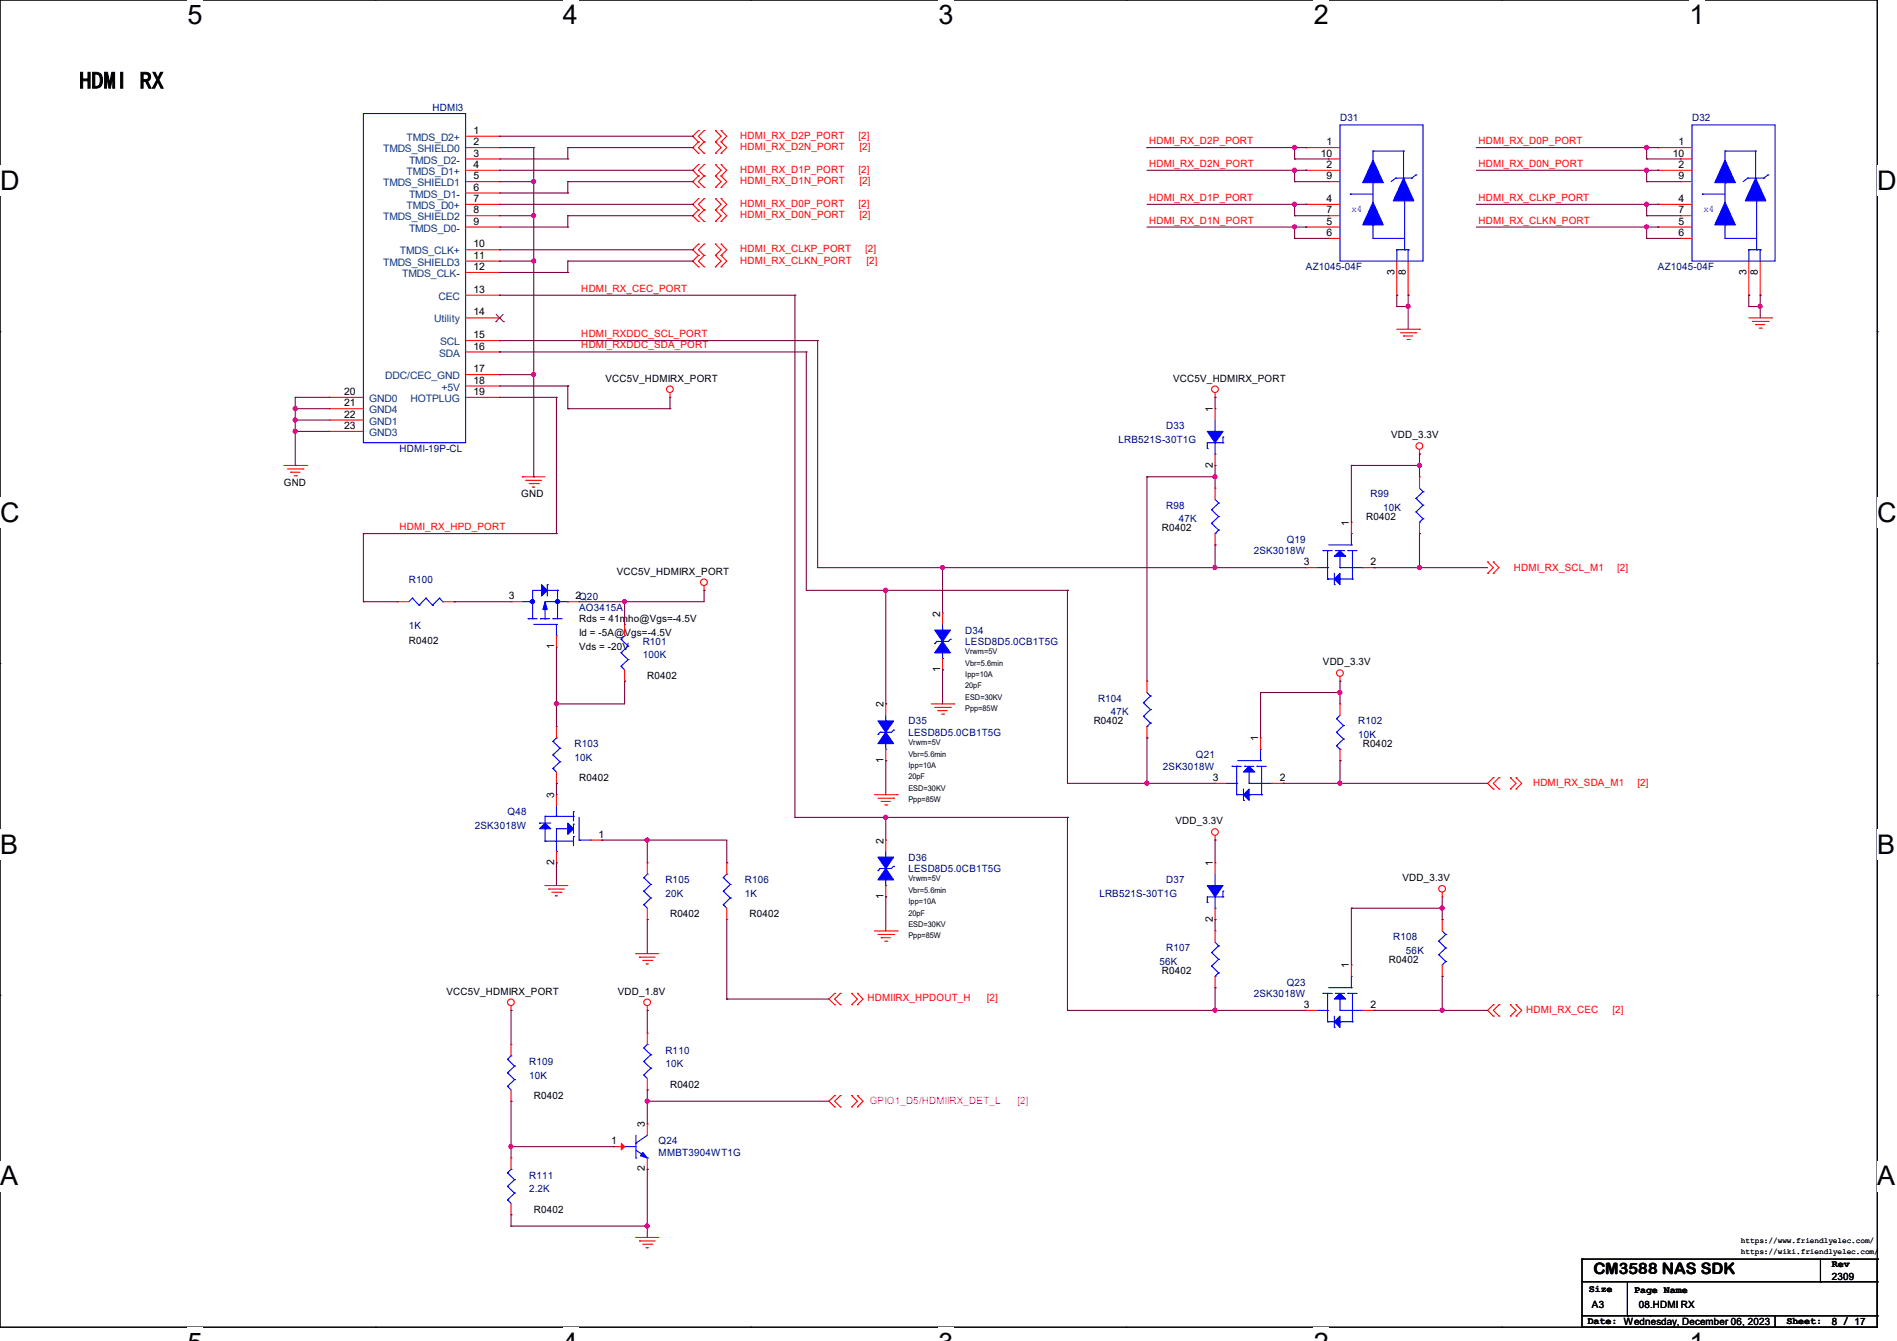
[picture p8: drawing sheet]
<svg xmlns="http://www.w3.org/2000/svg" width="297mm" height="210mm" viewBox="0 0 297 210" stroke-linecap="round" stroke-linejoin="round" font-family="sans-serif">
<path d="M0 0h293.9v207.9h-293.9z" fill="none" stroke="#000" stroke-width=".17"/>
<g fill="#fff">
<path d="M29.4 0h2.3v4.7h-2.3z"/>
<path d="M29.4 207.9h2.3v2.1h-2.3z"/>
</g>
<path d="M58.8 0h.1M58.8 207.9h.1" fill="none" stroke="#000" stroke-width=".17"/>
<g fill="#fff">
<path d="M88.1 0h2.4v4.7h-2.4z"/>
<path d="M88.1 207.9h2.4v2.1h-2.4z"/>
</g>
<path d="M117.6 0h.1M117.6 207.9h.1" fill="none" stroke="#000" stroke-width=".17"/>
<g fill="#fff">
<path d="M146.9 0h2.4v4.7h-2.4z"/>
<path d="M146.9 207.9h2.4v2.1h-2.4z"/>
</g>
<path d="M176.3 0h.1M176.3 207.9h.1" fill="none" stroke="#000" stroke-width=".17"/>
<g fill="#fff">
<path d="M205.7 0h2.4v4.7h-2.4z"/>
<path d="M205.7 207.9h2.4v2.1h-2.4z"/>
</g>
<path d="M235.1 0h.1M235.1 207.9h.1" fill="none" stroke="#000" stroke-width=".17"/>
<g fill="#fff">
<path d="M264.5 0h2.4v4.7h-2.4z"/>
<path d="M264.5 207.9h2.4v2.1h-2.4z"/>
<path d="M0 26h3v4.7h-3z"/>
<path d="M293.9 26h3.1v4.7h-3.1z"/>
<path d="M0 77.9h3v4.7h-3z"/>
<path d="M293.9 77.9h3.1v4.7h-3.1z"/>
</g>
<path d="M0 51.9h.1M293.9 51.9h.1" fill="none" stroke="#000" stroke-width=".17"/>
<g fill="#fff">
<path d="M0 129.9h2.8v4.7h-2.8z"/>
<path d="M293.9 129.9h2.9v4.7h-2.9z"/>
</g>
<path d="M0 103.9h.1M293.9 103.9h.1" fill="none" stroke="#000" stroke-width=".17"/>
<g fill="#fff">
<path d="M0 181.8h2.8v4.8h-2.8z"/>
<path d="M293.8 181.8h3v4.8h-3z"/>
</g>
<g fill="none" stroke="#000" stroke-width=".17">
<path d="M0 155.9h.1M293.9 155.9h.1M247.7 197.2h.1M247.7 197.2v10.7M247.7 197.2h46.2M285 197.2v3.5M293.9 197.2h.1M293.9 197.2v10.7h-46.2M247.7 207.9h.1M247.7 200.7h46.2M247.7 206.1h46.2M254.8 206.1h.1"/>
<path d="M254.8 200.7v5.4M258.4 206.1h.1M277.9 207.9h.1M277.9 206.1v1.8M285 200.7h.1M293.9 200.7h.1M293.9 206.1h.1"/>
</g>
<g fill="none" stroke="#f00" stroke-width=".17">
<path d="M72.9 23.1h5.3M72.9 26.7h5.3M72.9 32h5.3M72.9 35.6h5.3M72.9 33.8h5.3M72.9 28.4h5.3M72.9 24.9h5.3M72.9 21.3h5.3M72.9 30.2h5.3M72.9 39.1h5.3M78.2 21.3h.1M78.2 23.1h.1"/>
<path d="M78.2 24.9h.1M78.2 26.7h.1M78.2 28.4h.1M78.2 30.2h.1M78.2 32h.1M78.2 33.8h.1M78.2 39.1h.1M78.2 35.6h.1M109.3 20.4h.1M109.3 22.2h.1M109.3 24h.1M109.3 25.8h.1"/>
<path d="M109.3 27.6h.1M109.3 29.3h.1M109.3 31.1h.1M109.3 32.9h.1M109.3 34.7h.1M109.3 38.2h.1M109.3 20.4l-.8 .9 .8 .9M109.3 25.8l-.8 .9 .8 .9M109.3 22.2l-.8 .9 .8 .9M109.3 27.6l-.8 .8 .8 .9M109.3 31.1l-.8 .9 .8 .9M109.3 32.9l-.8 .9 .8 .9"/>
<path d="M109.3 38.2l-.8 .9 .8 .9M110.2 22.2h.1M110.2 20.4h.1M110.2 24h.1M110.2 27.6h.1M110.2 25.8h.1M110.2 29.3h.1M110.2 32.9h.1M110.2 31.1h.1M110.2 34.7h.1M110.2 38.2h.1M110.2 20.4l-.9 .9 .9 .9"/>
<path d="M110.2 22.2l-.9 .9 .9 .9M110.2 25.8l-.9 .9 .9 .9M110.2 27.6l-.9 .8 .9 .9M110.2 31.1l-.9 .9 .9 .9M110.2 32.9l-.9 .9 .9 .9M110.2 38.2l-.9 .9 .9 .9M112 22.2h.1M112 20.4h.1M112 24h.1M112 27.6h.1M112 25.8h.1M112 29.3h.1"/>
<path d="M112 32.9h.1M112 31.1h.1M112 34.7h.1M112 38.2h.1M112 20.4l.9 .9-.9 .9M112 25.8l.9 .9-.9 .9M112 22.2l.9 .9-.9 .9M112 31.1l.9 .9-.9 .9M112 27.6l.9 .8-.9 .9M112 32.9l.9 .9-.9 .9M112 38.2l.9 .9-.9 .9M112.9 22.2h.1"/>
<path d="M112.9 20.4h.1M112.9 24h.1M112.9 27.6h.1M112.9 25.8h.1M112.9 29.3h.1M112.9 32.9h.1M112.9 31.1h.1M112.9 34.7h.1M112.9 38.2h.1M112.9 20.4l.9 .9-.9 .9M112.9 27.6l.9 .8-.9 .9M112.9 22.2l.9 .9-.9 .9"/>
<path d="M112.9 31.1l.9 .9-.9 .9M112.9 25.8l.9 .9-.9 .9M112.9 32.9l.9 .9-.9 .9M112.9 38.2l.9 .9-.9 .9M204.5 23.1h.1M204.5 26.7h.1M204.5 32h.1M204.5 35.6h.1M204.5 23.1h5.3M204.5 26.7h5.3M204.5 32h5.3M204.5 35.6h5.3"/>
<path d="M208 37.3h.1M208 33.8h.1M208 28.4h.1M208 24.9h.1M208 37.3h1.8M208 33.8h1.8M208 28.4h1.8M208 24.9h1.8M259.6 23.1h.1M259.6 26.7h.1M259.6 32h.1M259.6 35.6h.1"/>
<path d="M259.6 23.1h5.3M259.6 26.7h5.3M259.6 32h5.3M259.6 35.6h5.3M263.1 37.3h.1M263.1 33.8h.1M263.1 28.4h.1M263.1 24.9h.1M263.1 37.3h1.8M263.1 33.8h1.8M263.1 28.4h1.8M263.1 24.9h1.8"/>
<path d="M72.9 49.8h5.3M72.9 58.7h5.3M72.9 55.1h5.3M72.9 53.3h5.3M72.9 40.9h5.3M72.9 46.2h5.3M72.9 42.7h5.3M78.2 58.7h.1M78.2 55.1h.1M78.2 53.3h.1M78.2 40.9h.1M78.2 46.2h.1"/>
<path d="M78.2 49.8h.1M78.2 42.7h.1M109.3 40h.1M109.3 41.8h.1M109.3 40l-.8 .9 .8 .9M110.2 41.8h.1M110.2 40h.1M110.2 40l-.9 .9 .9 .9M112 41.8h.1M112 40h.1M112 40l.9 .9-.9 .9M112.9 41.8h.1"/>
<path d="M112.9 40h.1M112.9 40l.9 .9-.9 .9M218.7 46.2h.1M218.7 51.6h3.5M218.7 40.9v5.3M219.2 52.1h2.5M219.8 52.6h.1M219.8 52.6h1.4M220.3 53.2h.3M220.5 46.2h.1M220.5 40.9v5.3M220.6 53.2h.1"/>
<path d="M221.7 52.1h.1M222.2 51.6h.1M273.8 46.2h.1M273.8 49.8h3.6M273.8 40.9v5.3M274.4 50.3h2.4M274.9 50.8h.1M274.9 50.8h1.4M275.4 51.4h.4M275.6 46.2h.1M275.6 40.9v5.3M275.8 51.4h.1"/>
<path d="M276.8 50.3h.1M277.4 49.8h.1M44.4 72.9h3.6M45 73.4h2.5M45.5 74h.1M45.5 74h1.4M46.1 74.5h.3M46.4 74.5h.1M47.5 73.4h.1M48 72.9h.1M51.6 62.2h.1M51.6 64h.1"/>
<path d="M51.6 67.6h.1M51.6 65.8h.1M51.6 62.2h5.3M51.6 64h5.3M51.6 67.6h5.3M51.6 65.8h5.3M72.9 62.2h5.3M72.9 60.5h5.3M78.2 62.2h.1M78.2 60.5h.1M81.8 74.7h.1M81.8 74.7h3.5"/>
<path d="M82.3 75.2h.1M82.3 75.2h2.5M82.8 75.7h1.5M83.4 76.3h.1M83.4 76.3h.3M84.3 75.7h.1M104.9 62.2h.1M104.9 61.5v.7M190.2 62.2h.1M190.2 76.5h.1M190.2 64h.1M190.2 72.9h.1"/>
<path d="M190.2 61.5v.7M190.2 64v1.8M190.2 71.1v1.8M190.2 76.5v1.7M222.2 71.1h.1M222.2 74.7h.1M222.2 70.4v.7M222.2 74.7v1.8M62.2 94.2h.1M62.2 94.2h1.8M69.3 94.2h1.8M71.1 94.2h.1"/>
<path d="M80 94.2h.1M80 94.2h1.8M87.1 99.6v1.7M88.9 94.2h1.8M90.7 94.2h.1M97.8 97.8h.1M97.8 97.8v1.8M110.2 92.5h.1M110.2 91.7v.8M147.6 96h.1M147.6 96v1.8M190.2 85.3h.1"/>
<path d="M190.2 83.6v1.7M204.5 88.9h.1M204.5 88.9h1.7M211.6 81.8h.1M211.6 81.8v1.8M213.4 88.9h1.7M215.1 88.9h.1M222.2 83.6h.1M222.2 81.8v1.8M232.9 89.8h.1M232.9 88h.1M232.9 88l.9 .9-.9 .9"/>
<path d="M233.8 89.8h.1M233.8 88h.1M233.8 88l.9 .9-.9 .9M87.1 101.3h.1M87.1 113.8h.1M87.1 113.8v1.8M97.8 106.7h.1M97.8 104.9v1.8M138.7 119.1h.1M138.7 110.2h.1M138.7 110.2v1.8M138.7 117.3v1.8"/>
<path d="M145.8 110.2h3.6M146.3 110.8h2.5M146.9 111.3h.1M146.9 111.3h1.4M147.4 111.8h.3M147.6 104.9h.1M147.6 103.1v1.8M147.7 111.8h.1M148.8 110.8h.1M149.4 110.2h.1M179.6 106.7h.1M179.6 115.6h.1"/>
<path d="M179.6 106.7v1.8M179.6 113.8v1.8M197.4 115.6h.1M197.4 115.6v1.7M209.8 106.7h.1M209.8 110.2h.1M209.8 119.1h.1M209.8 106v.7M209.8 110.2v1.8M209.8 117.3v1.8M85.3 138.7h.1M85.3 138.7h3.6"/>
<path d="M85.9 139.2h.1M85.9 139.2h2.4M86.4 139.7h1.4M87.1 124.5h.1M87.1 135.1h.1M87.1 122.7h.1M87.1 120.9v1.8M87.1 124.5v1.7M87.1 133.3v1.8M87.8 139.7h.1M92.5 131.6h1.7M94.2 131.6h.1"/>
<path d="M101.3 135.1h.1M101.3 135.1v1.8M113.8 135.1h.1M113.8 135.1v1.8M136.9 124.5h3.6M137.5 125h2.4M138 125.5h.1M138 125.5h1.4M138.5 126.1h.4M138.7 131.6h.1M138.7 131.6v1.7M138.7 138.7v1.8"/>
<path d="M138.9 126.1h.1M139.9 125h.1M140.5 124.5h.1M190.2 131.6h.1M190.2 122.7h.1M190.2 135.1h.1M190.2 130.9v.7M190.2 135.1v1.8M190.2 122.7h1.8M199.1 122.7h1.8M200.9 122.7h.1M225.8 139.7v.8"/>
<path d="M233.8 121.8h.1M233.8 123.6h.1M233.8 121.8l-.9 .9 .9 .9M234.7 123.6h.1M234.7 121.8h.1M234.7 121.8l-.9 .9 .9 .9M236.5 123.6h.1M236.5 121.8h.1M236.5 121.8l.9 .9-.9 .9M237.4 123.6h.1M237.4 121.8h.1M237.4 121.8l.9 .9-.9 .9"/>
<path d="M80 158.2h.1M80 157.5v.7M87 140.3h.1M87 140.3h.3M99.6 149.4h.1M99.6 149.4h3.5M100.1 149.9h.1M100.1 149.9h2.5M100.6 150.4h1.5M101.2 151h.1M101.2 151h.3M101.3 158.2h.1"/>
<path d="M101.3 144h.1M101.3 142.2v1.8M101.3 157.5v.7M102.1 150.4h.1M113.8 144h.1M113.8 142.2v1.8M130.7 155.6h.1M130.7 157.4h.1M130.7 155.6l-.9 .9 .9 .9M131.6 157.4h.1M131.6 155.6h.1M131.6 155.6l-.9 .9 .9 .9"/>
<path d="M133.3 157.4h.1M133.3 155.6h.1M133.3 155.6l.9 .9-.9 .9M134.2 157.4h.1M134.2 155.6h.1M134.2 155.6l.9 .9-.9 .9M136.9 145.8h3.6M137.5 146.3h2.4M138 146.9h.1M138 146.9h1.4M138.5 147.4h.4M138.7 140.5h.1"/>
<path d="M138.9 147.4h.1M139.9 146.3h.1M140.5 145.8h.1M190.2 144h.1M190.2 145.8h.1M190.2 154.7h.1M190.2 142.2v1.8M190.2 145.8v1.8M190.2 152.9v1.8M204.5 158.2h.1M204.5 158.2h1.7M211.6 151.1h.1"/>
<path d="M211.6 151.1v1.8M213.4 158.2h1.7M215.1 158.2h.1M225.8 140.5h.1M225.8 144h.1M225.8 152.9h.1M225.8 144v1.8M225.8 151.1v1.8M233.8 157.4h.1M233.8 159.1h.1M233.8 157.4l-.9 .8 .9 .9M234.7 159.1h.1"/>
<path d="M234.7 157.4h.1M234.7 157.4l-.9 .8 .9 .9M236.5 159.1h.1M236.5 157.4h.1M236.5 157.4l.9 .8-.9 .9M237.4 159.1h.1M237.4 157.4h.1M237.4 157.4l.9 .8-.9 .9M80 172.5h.1M80 163.6h.1M80 163.6v1.8M80 170.7v1.8"/>
<path d="M96 179.6h.1M96 179.6h1.8M101.3 170.7h.1M101.3 161.8h.1M101.3 176h.1M101.3 161.8v1.8M101.3 168.9v1.8M101.3 176v1.8M130.7 171.6h.1M130.7 173.4h.1M130.7 171.6l-.9 .9 .9 .9M131.6 173.4h.1"/>
<path d="M131.6 171.6h.1M131.6 171.6l-.9 .9 .9 .9M133.3 173.4h.1M133.3 171.6h.1M133.3 171.6l.9 .9-.9 .9M134.2 173.4h.1M134.2 171.6h.1M134.2 171.6l.9 .9-.9 .9M80 190.2h.1M80 181.4h.1M80 181.4v1.7M80 188.5v1.7"/>
<path d="M99.6 193.8h.1M99.6 193.8h3.5M100.1 194.4h.1M100.1 194.4h2.5M100.6 194.9h1.5M101.2 195.4h.1M101.2 195.4h.3M101.3 183.1h.1M101.3 181.4v1.7M102.1 194.9h.1"/>
<circle cx="104.9" cy="61" r=".52"/>
<circle cx="190.2" cy="61" r=".52"/>
<circle cx="222.2" cy="69.8" r=".52"/>
<circle cx="110.2" cy="91.2" r=".52"/>
<circle cx="209.8" cy="105.4" r=".52"/>
<circle cx="190.2" cy="130.3" r=".52"/>
<circle cx="225.8" cy="139.2" r=".52"/>
<circle cx="80" cy="157" r=".52"/>
<circle cx="101.3" cy="157" r=".52"/>
</g>
<g fill="none" stroke="#00f" stroke-width=".17">
<path d="M56.9 17.8h16v51.5h-16zM209.8 19.6h13v21.3h-13zM264.9 19.6h13v21.3h-13zM211.4 30.4h.1M211.4 30.4h3.6M215 28.6h.1M215 23.7h.1M215 37.3h.1M215 35.2h.1M215 23.7v1.4M215 28.6v3.2M215 35.2v2.1"/>
<path d="M215 23.7h4.8M215 37.3h4.9M218.5 27.9h.1M218.5 27.9h2.5M218.5 27.9l-.7 .5M218.7 39.1h.1M218.7 39.1v1.8M218.7 39.1h1.8M219.8 23.7h.1M219.8 27.9h.1M219.8 23.7v4.2M219.9 39.1h.1"/>
<path d="M219.9 31.5v7.6M220.5 39.1h.1M220.5 39.1v1.8M221 27.9h.1M221.7 27.4h.1M221.7 27.4l-.7 .5M266.5 30.4h.1M266.5 30.4h3.6M270.1 28.6h.1M270.1 23.7h.1M270.1 37.3h.1M270.1 35.2h.1"/>
<path d="M270.1 23.7h4.8M270.1 37.3h4.9M270.1 23.7v1.4M270.1 28.6v3.2M270.1 35.2v2.1M273.6 27.9h.1M273.6 27.9h2.5M273.6 27.9l-.7 .5M273.8 39.1h.1M273.8 39.1h1.8M273.8 39.1v1.8M274.9 23.7h.1"/>
<path d="M274.9 27.9h.1M274.9 23.7v4.2M275 39.1h.1M275 31.5v7.6M275.6 39.1h.1M275.6 39.1v1.8M276.1 27.9h.1M276.8 27.4h.1M276.8 27.4l-.7 .5M189 70.2h.1M189.7 79.8h.1M189.7 79.8l1.1 1.1"/>
<path d="M190.2 67.6h.1M190.2 71.1h.1M190.2 78.2l.6 .6M190.2 65.8v1.8M190.2 69.3v1.8M190.8 78.8h.1M190.8 78.8l-1.1 1M191.5 69.3h.1M191.5 68.5h.1M191.5 69.3h-2.5v.9M191.5 68.5v.8M221.7 78.1h.1"/>
<path d="M221.7 78.1l1.1 1M222.2 76.5l.6 .5M222.8 77h.1M222.8 79.1h.1M222.8 77l-1.1 1.1M222.8 79.1l-1.1 1.1M64.6 93.7h.1M64.6 93.7l-.6 .5M64.6 93.7l1 1.1M65.6 94.8h.1M66.7 93.7h.1M66.7 93.7l-1.1 1.1"/>
<path d="M66.7 93.7l1 1.1M67.7 94.8h.1M68.8 93.7h.1M68.8 93.7l-1.1 1.1M68.8 93.7l.5 .5M69.3 94.2h.1M81.8 94.2h1.6M82.7 96.9h.1M82.7 96.9h1.4M83.4 96.9h.1M83.4 94.2h.1M83.6 97.8h3.5"/>
<path d="M84.6 96.9h.1M84.6 96.9h1.5M84.8 92.5h.1M84.8 92.5h-1.4v4.4M85.3 96.9h.1M85.3 94.2h3.6M85.3 95.1v1.8M85.7 91.6h.1M85.7 92.5h1.6M85.7 91.6v1.7M86.6 96.9h.1M86.6 96.9h1.4"/>
<path d="M87.1 97.8h.1M87.1 99.6h.1M87.1 97.8v1.8M87.3 92.5h.1M87.3 92.5v4.4M88.9 94.2h.1M97.8 99.6h.1M97.8 99.6l-.6 .5M147.6 99.4h.1M147.6 97.8v1.6M189.7 82h.1M189.7 82l1.1 1"/>
<path d="M190.2 83.6h.1M190.8 80.9h.1M190.8 83h.1M190.8 80.9l-1.1 1.1M190.8 83l-.6 .6M206.2 88.9h1.7M207.1 86.2h.1M207.1 86.2h1.5M207.9 90.7h.1M207.9 86.2h.1M207.9 88.9h.1M207.9 90.7h1"/>
<path d="M207.9 86.2v4.5M208 85.3h3.6M208.9 91.6h.1M208.9 89.8v1.8M209.1 86.2h.1M209.1 86.2h1.4M209.8 90.7h.1M209.8 88.9h.1M209.8 90.7h2M209.8 88.9h3.6M209.8 87.1v1.8M211 86.2h.1"/>
<path d="M211 86.2h1.5M211.6 85.3h.1M211.6 83.6h.1M211.6 83.6v1.7M211.8 90.7h.1M211.8 86.2v4.5M213.4 88.9h.1M221.7 80.2h.1M221.7 80.2l1.1 1M222.2 81.8h.1M222.8 81.2h.1M222.8 81.2l-.6 .6"/>
<path d="M86.6 118.2h.1M86.6 116.1h.1M86.6 118.2l1.1 1.1M86.6 116.1l1.1 1.1M87.1 115.6h.1M87.1 115.6l-.5 .5M87.7 119.3h.1M87.7 117.2h.1M87.7 119.3l-1.1 1.1M87.7 117.2l-1.1 1M97.2 104.4h.1M97.2 102.2h.1"/>
<path d="M97.2 100.1h.1M97.2 104.4l.6 .5M97.2 102.2l1.1 1.1M97.2 100.1l1.1 1.1M98.3 103.3h.1M98.3 101.2h.1M98.3 103.3l-1.1 1.1M98.3 101.2l-1.1 1M137.5 115h.1M137.8 114.7h.1M137.8 114.7l-.3 .3M138.7 113.6h.1"/>
<path d="M138.7 117.3h.1M138.7 112v1.6M138.7 115.7v1.6M139.9 114.3h.1M139.9 114.3l-.3 .4h-1.8M146.3 100.8h.1M146.7 100.5h.1M146.7 100.5l-.4 .3M147.6 103.1h.1M147.6 101.5v1.6M148.8 100.1h.1M148.8 100.1l-.3 .4h-1.8"/>
<path d="M179 110.1h.1M179 112.2h.1M179 110.1l1.1 1M179 112.2l1.1 1M179.6 113.8h.1M179.6 108.5l.5 .5M180.1 109h.1M180.1 111.1h.1M180.1 113.2h.1M180.1 109l-1.1 1.1M180.1 111.1l-1.1 1.1M180.1 113.2l-.5 .6"/>
<path d="M193.8 119.1h3.6M197.4 119.1h.1M197.4 117.3h.1M197.4 117.3v1.8M209.3 112.6h.1M209.3 114.7h.1M209.3 116.8h.1M209.3 112.6l1.1 1M209.3 114.7l1.1 1M209.3 116.8l.5 .5M209.8 117.3h.1M209.8 112l-.5 .6"/>
<path d="M210.4 113.6h.1M210.4 115.7h.1M210.4 113.6l-1.1 1.1M210.4 115.7l-1.1 1.1M84.5 128.9h.1M84.5 128.9h1.7M85.3 131.7h.1M85.3 129.8h.1M85.3 127.8h.1M85.3 127.8v1.1M85.3 129.8v1.9M85.3 131.7h4.5"/>
<path d="M85.3 127.8h4.5M86.6 120.4h.1M86.6 120.4l.5 .5M87.1 127.8h.1M87.1 129.8h.1M87.1 133.3h.1M87.1 126.2v1.6M87.1 129.8v3.5M87.1 129.8h1.8M89.8 131h.1M89.8 129.1h.1M89.8 127.1h.1"/>
<path d="M89.8 127.8h.1M89.8 127.1v1.5M89.8 129.1v1.4M89.8 131v1.5M90.7 131.6h.1M90.7 128v3.6M90.7 131.6h1.8M92.5 131.6h.1M100.8 139.6h.1M100.8 137.5h.1M100.8 139.6l1.1 1M100.8 137.5l1.1 1"/>
<path d="M101.3 136.9h.1M101.3 136.9l-.5 .6M101.9 138.5h.1M101.9 138.5l-1.1 1.1M113.2 139.6h.1M113.2 137.5h.1M113.2 139.6l1.1 1M113.2 137.5l1.1 1M113.8 136.9h.1M113.8 136.9l-.6 .6M114.3 138.5h.1M114.3 138.5l-1.1 1.1"/>
<path d="M137.5 136.4h.1M137.8 136h.1M137.8 136l-.3 .4M138.7 135h.1M138.7 138.7h.1M138.7 133.3v1.7M138.7 137.1v1.6M139.9 135.7h.1M139.9 135.7l-.3 .3h-1.8M190.2 138.7h.1M190.2 136.9v1.8M191.5 139.6h.1"/>
<path d="M191.5 139.6v.9M192 122.7h1.6M192.9 120h.1M192.9 120h1.5M193.6 124.5h.1M193.6 120h.1M193.6 122.7h.1M193.6 124.5h1.1M193.6 120v4.5M194.7 125.3h.1M194.7 123.6v1.7M194.9 120h.1"/>
<path d="M194.9 120h1.4M195.6 124.5h.1M195.6 122.7h.1M195.6 124.5h1.9M195.6 122.7h3.5M195.6 120.9v1.8M196.8 120h.1M196.8 120h1.4M197.5 124.5h.1M197.5 120v4.5M199.1 122.7h.1M100.8 141.7h.1"/>
<path d="M100.8 141.7l.5 .5M101.9 140.6h.1M101.9 140.6l-1.1 1.1M113.2 141.7h.1M113.2 141.7l.6 .5M114.3 140.6h.1M114.3 140.6l-1.1 1.1M189 141.4h.1M189.7 149.2h.1M189.7 151.3h.1M189.7 149.2l1.1 1M189.7 151.3l1.1 1.1"/>
<path d="M190.2 142.2h.1M190.2 152.9h.1M190.2 140.5v1.7M190.2 147.6l.6 .5M190.8 148.1h.1M190.8 150.2h.1M190.8 152.4h.1M190.8 148.1l-1.1 1.1M190.8 150.2l-1.1 1.1M190.8 152.4l-.6 .5M191.5 140.5h.1M191.5 140.5h-2.5v.9"/>
<path d="M206.2 158.2h1.7M207.1 155.6h.1M207.1 155.6h1.5M207.9 155.6h.1M207.9 158.2h.1M207.9 155.6v4.4M208 154.7h3.6M208.9 159.1v1.8M209.1 155.6h.1M209.1 155.6h1.4M209.8 158.2h.1M209.8 156.5v1.7"/>
<path d="M209.8 158.2h3.6M211 155.6h.1M211 155.6h1.5M211.6 154.7h.1M211.6 152.9h.1M211.6 152.9v1.8M211.8 155.6v4.4M213.4 158.2h.1M225.3 147.4h.1M225.3 149.5h.1M225.3 147.4l1.1 1.1M225.3 149.5l1.1 1.1"/>
<path d="M225.8 151.1h.1M225.8 145.8l.6 .5M226.4 146.3h.1M226.4 148.5h.1M226.4 150.6h.1M226.4 146.3l-1.1 1.1M226.4 148.5l-1.1 1M226.4 150.6l-.6 .5M79.5 170.1h.1M79.5 168h.1M79.5 165.9h.1M79.5 170.1l.5 .6"/>
<path d="M79.5 168l1.1 1.1M79.5 165.9l1.1 1.1M80 165.4h.1M80 165.4l-.5 .5M80.6 169.1h.1M80.6 167h.1M80.6 169.1l-1.1 1M80.6 167l-1.1 1M97.8 179.6h.1M97.8 179.6h1.8M99.6 179h.1M99.6 177.8v3.6"/>
<path d="M100.8 168.4h.1M100.8 166.2h.1M100.8 164.1h.1M100.8 168.4l.5 .5M100.8 166.2l1.1 1.1M100.8 164.1l1.1 1.1M101.3 163.6h.1M101.3 163.6l-.5 .5M101.3 177.8l-1.7 1.2M101.9 167.3h.1M101.9 165.2h.1M101.9 167.3l-1.1 1.1"/>
<path d="M101.9 165.2l-1.1 1M207.9 160h.1M207.9 160h1M208.9 160.9h.1M209.8 160h.1M209.8 160h2M211.8 160h.1M79.5 187.9h.1M79.5 185.8h.1M79.5 183.7h.1M79.5 187.9l.5 .6M79.5 185.8l1.1 1.1"/>
<path d="M79.5 183.7l1.1 1M80 183.1h.1M80 183.1l-.5 .6M80.6 186.9h.1M80.6 184.7h.1M80.6 184.7l-1.1 1.1M80.6 186.9l-1.1 1M99.6 181.4h.1M99.6 180.1l1.7 1.3M101.3 181.4h.1"/>
</g>
<g fill="#00f" stroke="#00f" stroke-width=".17">
<path d="M194.7 120.9l.9-.9 .9 .9z"/>
<path d="M195.6 123.6v1.7l-.9-.8z"/>
<path d="M84.8 91.6l.9 .9-.9 .8z"/>
<path d="M85.3 94.2l.4 1.3h-.7z"/>
<path d="M88.9 128.9l.9 .9-.9 .9z"/>
<path d="M84.5 129.8l.8-.9 .9 .9z"/>
<path d="M208.9 87.1l.9-.9 .9 .9z"/>
<path d="M208.9 90.7l.9-.9v1.8z"/>
<path d="M100.6 180.5l.7 .9-1-.4z"/>
<path d="M208.9 156.5l.9-.9 .9 .9z"/>
<path d="M208.9 160l.9-.9v1.8z"/>
<path d="M137.5 112.9h2.4l-1.2 1.8z" fill-rule="evenodd"/>
<path d="M138.7 114.7l1.2 1.8h-2.4z" fill-rule="evenodd"/>
<path d="M219.8 27.9l1.6 3.6h-3.3z" fill-rule="evenodd"/>
<path d="M215 25.1l1.6 3.5h-3.2z" fill-rule="evenodd"/>
<path d="M215 31.7l1.6 3.5h-3.2z" fill-rule="evenodd"/>
<path d="M146.3 98.7h2.5l-1.2 1.8z" fill-rule="evenodd"/>
<path d="M147.6 100.5l1.2 1.7h-2.5z" fill-rule="evenodd"/>
<path d="M189 138.7h2.5l-1.3 1.8z" fill-rule="evenodd"/>
<path d="M274.9 27.9l1.6 3.6h-3.2z" fill-rule="evenodd"/>
<path d="M270.1 25.1l1.6 3.5h-3.2z" fill-rule="evenodd"/>
<path d="M270.1 31.7l1.6 3.5h-3.2z" fill-rule="evenodd"/>
<path d="M137.5 134.2h2.4l-1.2 1.8z" fill-rule="evenodd"/>
<path d="M138.7 136l1.2 1.8h-2.4z" fill-rule="evenodd"/>
<path d="M189 67.6h2.5l-1.3 1.7z" fill-rule="evenodd"/>
<circle cx="83.4" cy="94.2" r=".33"/>
<circle cx="87.3" cy="94.2" r=".33"/>
</g>
<path d="M77.6 50.4h.1M77.7 49.2l1.1 1.2M78.8 49.2l-1.2 1.2M78.8 50.4h.1" fill="none" stroke="#804000" stroke-width=".16"/>
<path d="M97.3 179.1l.5 .5-.5 .5z" fill="#f00" stroke="#f00" stroke-width=".17"/>
<g fill="none" stroke="#800040" stroke-width=".17">
<path d="M78.2 24.9h10.7M78.2 23.1h5.4M78.2 21.3h30.3M78.2 30.2h10.7M78.2 28.4h5.4M78.2 26.7h30.3M78.2 35.6h10.7M78.2 33.8h5.4M78.2 32h30.3M78.2 39.1h30.3M83.6 23.1h.1M83.6 28.4h.1"/>
<path d="M83.6 33.8h.1M83.6 23.1v51.6M88.9 24.9h.1M88.9 23.1h.1M88.9 30.2h.1M88.9 28.4h.1M88.9 35.6h.1M88.9 33.8h.1M88.9 23.1v1.8M88.9 28.4v1.8M88.9 33.8v1.8M88.9 23.1h19.6"/>
<path d="M88.9 28.4h19.6M88.9 33.8h19.6M108.5 23.1h.1M108.5 21.3h.1M108.5 28.4h.1M108.5 26.7h.1M108.5 33.8h.1M108.5 32h.1M108.5 39.1h.1M179.6 23.1h.1M179.6 23.1h24.9M179.6 26.7h24.9"/>
<path d="M179.6 35.6h24.9M179.6 32h24.9M202.7 24.9h.1M202.7 23.1h.1M202.7 26.7h.1M202.7 28.4h.1M202.7 32h.1M202.7 33.8h.1M202.7 35.6h.1M202.7 37.3h.1M202.7 24.9h5.3M202.7 28.4h5.3"/>
<path d="M202.7 33.8h5.3M202.7 23.1v1.8M202.7 26.7v1.7M202.7 32v1.8M202.7 35.6v1.7M202.7 37.3h5.3M204.5 23.1h.1M204.5 26.7h.1M204.5 32h.1M204.5 35.6h.1M231.1 23.1h28.5M231.1 26.7h28.5"/>
<path d="M231.1 35.6h28.5M231.1 32h28.5M257.8 23.1h.1M257.8 24.9h.1M257.8 26.7h.1M257.8 28.4h.1M257.8 32h.1M257.8 33.8h.1M257.8 35.6h.1M257.8 37.3h.1M257.8 24.9h5.3M257.8 28.4h5.3"/>
<path d="M257.8 33.8h5.3M257.8 37.3h5.3M257.8 23.1v1.8M257.8 26.7v1.7M257.8 32v1.8M257.8 35.6v1.7M259.6 23.1h.1M259.6 26.7h.1M259.6 32h.1M259.6 35.6h.1M78.2 53.3h.1M78.2 55.1h.1"/>
<path d="M78.2 42.7h10.7M78.2 40.9h5.4M78.2 53.3h49.8M78.2 55.1h48M78.2 46.2h46.3M78.2 58.7h5.4M83.6 40.9h.1M83.6 58.7h.1M88.9 42.7h.1M88.9 40.9h.1M88.9 40.9v1.8M88.9 40.9h19.6"/>
<path d="M108.5 40.9h.1M124.5 46.2h.1M124.5 46.2v81.8M126.2 55.1h.1M126.2 55.1v37.4h40.9M128 53.3h.1M128 53.3v35.6h76.5M218.7 48h.1M218.7 46.2h.1M218.7 48h1.8M218.7 46.2v1.8M220.5 46.2h.1"/>
<path d="M220.5 48h.1M220.5 46.2v5.4M273.8 48h.1M273.8 46.2h.1M273.8 48h1.8M273.8 46.2v1.8M275.6 46.2h.1M275.6 48h.1M275.6 46.2v3.6M46.2 62.2h.1M46.2 64h.1M46.2 65.8h.1"/>
<path d="M46.2 67.6h.1M46.2 72.9h.1M46.2 64h5.4M46.2 62.2h5.4M46.2 62.2v10.7M46.2 65.8h5.4M46.2 67.6h5.4M78.2 60.5h10.7M78.2 62.2h8.9M83.6 74.7h.1M87.1 62.2h.1M87.1 62.2v21.4"/>
<path d="M88.9 60.5h.1M88.9 64h.1M88.9 60.5v3.5M88.9 64h16M104.9 64h.1M104.9 62.2v1.8M179.6 74.7h.1M179.6 74.7v32M179.6 74.7h10.6M190.2 62.2h.1M190.2 72.9h.1M190.2 74.7h.1"/>
<path d="M190.2 62.2v1.8M190.2 72.9v3.6M211.6 72.9h.1M211.6 72.9h10.6M211.6 72.9v8.9M222.2 72.9h.1M222.2 71.1h.1M222.2 71.1v3.6M56.9 83.6h.1M56.9 94.2h.1M56.9 94.2h5.3M56.9 83.6h30.2"/>
<path d="M56.9 83.6v10.6M71.1 94.2h.1M71.1 94.2h8.9M87.1 83.6h.1M97.8 94.2h.1M97.8 94.2v3.6M110.2 92.5h.1M110.2 92.5v1.7h-19.5M138.7 92.5h.1M138.7 92.5v17.7M147.6 88.9h.1M147.6 88.9v7.1"/>
<path d="M167.1 92.5h.1M167.1 92.5v30.2h23.1M190.2 88.9h.1M190.2 85.3h.1M190.2 85.3v3.6M215.1 88.9h.1M215.1 88.9h17.8M222.2 83.6h.1M222.2 88.9h.1M222.2 83.6v5.3M87.1 110.2h.1M87.1 101.3v12.5"/>
<path d="M97.8 106.7h.1M97.8 106.7v3.5h-10.7M138.7 119.1h.1M138.7 110.2h.1M138.7 119.1v5.4M147.6 104.9h.1M147.6 104.9v5.3M179.6 115.6h.1M179.6 115.6v7.1M197.4 108.5h.1M197.4 108.5h12.4M197.4 108.5v7.1"/>
<path d="M209.8 106.7h.1M209.8 119.1h.1M209.8 108.5h.1M209.8 106.7v3.5M209.8 119.1v3.6M87.1 135.1h.1M87.1 122.7h.1M87.1 122.7v1.8M87.1 135.1v3.6M94.2 131.6h.1M94.2 131.6h19.6v3.5M101.3 131.6h.1"/>
<path d="M101.3 131.6v3.5M113.8 135.1h.1M124.5 128h.1M124.5 128h42.6M138.7 128h.1M138.7 128v3.6M167.1 128h.1M167.1 128v30.2M179.6 122.7h.1M190.2 131.6h.1M190.2 131.6v3.5M200.9 122.7h.1"/>
<path d="M200.9 122.7h32M209.8 122.7h.1M80 158.2h.1M80 158.2v5.4M101.3 144h.1M101.3 158.2h.1M101.3 144v5.4M101.3 158.2v3.6M113.8 156.5h.1M113.8 156.5h16M113.8 144v12.5M138.7 140.5h.1"/>
<path d="M138.7 140.5v5.3M167.1 158.2h.1M167.1 158.2h37.4M190.2 144h.1M190.2 158.2h.1M190.2 154.7h.1M190.2 144v1.8M190.2 154.7v3.5M211.6 142.2h.1M211.6 142.2v8.9M211.6 142.2h14.2M215.1 158.2h.1"/>
<path d="M215.1 158.2h17.8M225.8 142.2h.1M225.8 158.2h.1M225.8 152.9h.1M225.8 144h.1M225.8 140.5v3.5M225.8 152.9v5.3M80 172.5h.1M80 179.6h.1M80 172.5v8.9M80 179.6h16M96 179.6h.1"/>
<path d="M101.3 170.7h.1M101.3 172.5h.1M101.3 170.7v5.3M101.3 172.5h28.5M80 192h.1M80 190.2h.1M80 190.2v1.8M80 192h21.3M101.3 183.1h.1M101.3 192h.1M101.3 183.1v10.7"/>
</g>
<g fill="#f0f" stroke="#f0f" stroke-width=".17">
<circle cx="87.1" cy="110.2" r=".32"/>
<circle cx="222.2" cy="88.9" r=".32"/>
<circle cx="222.2" cy="72.9" r=".32"/>
<circle cx="147.6" cy="88.9" r=".32"/>
<circle cx="179.6" cy="122.7" r=".32"/>
<circle cx="209.8" cy="122.7" r=".32"/>
<circle cx="190.2" cy="158.2" r=".32"/>
<circle cx="225.8" cy="158.2" r=".32"/>
<circle cx="190.2" cy="74.7" r=".32"/>
<circle cx="209.8" cy="108.4" r=".32"/>
<circle cx="225.8" cy="142.2" r=".32"/>
<circle cx="97.8" cy="94.2" r=".32"/>
<circle cx="46.2" cy="64" r=".32"/>
<circle cx="46.2" cy="65.8" r=".32"/>
<circle cx="101.3" cy="131.6" r=".32"/>
<circle cx="46.2" cy="67.5" r=".32"/>
<circle cx="220.5" cy="48" r=".32"/>
<circle cx="275.6" cy="48" r=".32"/>
<circle cx="202.7" cy="23.1" r=".32"/>
<circle cx="202.7" cy="26.6" r=".32"/>
<circle cx="202.7" cy="32" r=".32"/>
<circle cx="202.7" cy="35.5" r=".32"/>
<circle cx="257.8" cy="23.1" r=".32"/>
<circle cx="257.8" cy="26.6" r=".32"/>
<circle cx="257.8" cy="32" r=".32"/>
<circle cx="257.8" cy="35.5" r=".32"/>
<circle cx="190.2" cy="88.9" r=".32"/>
<circle cx="138.7" cy="92.4" r=".32"/>
<circle cx="138.7" cy="128" r=".32"/>
<circle cx="101.3" cy="192" r=".32"/>
<circle cx="101.3" cy="172.4" r=".32"/>
<circle cx="80" cy="179.6" r=".32"/>
<circle cx="83.5" cy="28.4" r=".32"/>
<circle cx="83.5" cy="33.8" r=".32"/>
<circle cx="83.5" cy="40.9" r=".32"/>
<circle cx="83.5" cy="58.7" r=".32"/>
</g>
<g font-size="4.2">
<text x="29.4" y="3.8">5</text>
<text x="88.1" y="3.8">4</text>
<text x="146.9" y="3.8">3</text>
<text x="205.7" y="3.8">2</text>
<text x="264.5" y="3.8">1</text>
<text x="0" y="29.8">D</text>
<text x="293.9" y="29.8">D</text>
<text x="0" y="81.7">C</text>
<text x="293.9" y="81.7">C</text>
<text x="0" y="133.7">B</text>
<text x="293.9" y="133.7">B</text>
<text x="0" y="185.6">A</text>
<text x="293.9" y="185.6">A</text>
</g>
<text font-size="3.7" x="12.4" y="13.9">HDMI RX</text>
<text font-size="2.5" x="249.5" y="199.5">CM3588 NAS SDK</text>
<g font-size="1.6" fill="#000080">
<text x="67.7" y="17.4">HDMI3</text>
<text x="209.8" y="18.9">D31</text>
<text x="264.9" y="18.9">D32</text>
<text x="204.5" y="42.3">AZ1045-04F</text>
<text x="259.6" y="42.3">AZ1045-04F</text>
<text x="62.6" y="70.8">HDMI-19P-CL</text>
<text x="175.1" y="69.3">LRB521S-30T1G</text>
<text x="182.6" y="67.2">D33</text>
<text x="214.6" y="77.9">R99</text>
<text x="182.6" y="79.7">R98</text>
<text x="184.6" y="81.8">47K</text>
<text x="216.6" y="80">10K</text>
<text x="196.3" y="86.8">2SK3018W</text>
<text x="201.5" y="85">Q19</text>
<text x="64" y="91.2">R100</text>
<text x="90.7" y="95.7">AO3415A</text>
<text x="64" y="98.5">1K</text>
<text x="100.6" y="101">R101</text>
<text x="151.1" y="99.2">D34</text>
<text x="151.1" y="101">LESD8D5.0CB1T5G</text>
<text x="100.6" y="103.1">100K</text>
<text x="142.2" y="113.5">D35</text>
<text x="171.9" y="109.9">R104</text>
<text x="173.9" y="112">47K</text>
<text x="212.6" y="113.5">R102</text>
<text x="90" y="117">R103</text>
<text x="90" y="119.1">10K</text>
<text x="142.2" y="115.2">LESD8D5.0CB1T5G</text>
<text x="187.2" y="118.8">Q21</text>
<text x="212.6" y="115.6">10K</text>
<text x="182.1" y="120.6">2SK3018W</text>
<text x="74.3" y="129.8">2SK3018W</text>
<text x="79.5" y="127.7">Q48</text>
<text x="142.2" y="134.8">D36</text>
<text x="142.2" y="136.6">LESD8D5.0CB1T5G</text>
<text x="104.2" y="138.3">R105</text>
<text x="104.2" y="140.5">20K</text>
<text x="116.6" y="138.3">R106</text>
<text x="116.6" y="140.5">1K</text>
<text x="172.1" y="140.5">LRB521S-30T1G</text>
<text x="182.6" y="138.3">D37</text>
<text x="182.6" y="149">R107</text>
<text x="218.1" y="147.2">R108</text>
<text x="220.1" y="149.3">56K</text>
<text x="181.5" y="151.1">56K</text>
<text x="201.5" y="154.3">Q23</text>
<text x="196.3" y="156.1">2SK3018W</text>
<text x="82.8" y="166.8">R109</text>
<text x="104.2" y="165">R110</text>
<text x="104.2" y="167.1">10K</text>
<text x="82.8" y="168.9">10K</text>
<text x="103.1" y="179.2">Q24</text>
<text x="82.8" y="184.6">R111</text>
<text x="103.1" y="181">MMBT3904WT1G</text>
<text x="82.8" y="186.7">2.2K</text>
</g>
<g font-size="1.6" fill="#004080">
<text x="60" y="23.8">TMDS_SHIELD0</text>
<text x="63.7" y="22.1">TMDS_D2+</text>
<text x="60" y="29.2">TMDS_SHIELD1</text>
<text x="63.7" y="27.4">TMDS_D1+</text>
<text x="64" y="25.6">TMDS_D2-</text>
<text x="60" y="34.5">TMDS_SHIELD2</text>
<text x="63.7" y="32.7">TMDS_D0+</text>
<text x="64" y="30.9">TMDS_D1-</text>
<text x="60" y="41.6">TMDS_SHIELD3</text>
<text x="62.6" y="39.8">TMDS_CLK+</text>
<text x="64" y="36.3">TMDS_D0-</text>
<text x="63" y="43.4">TMDS_CLK-</text>
<text x="68.7" y="46.9">CEC</text>
<text x="68" y="50.5">Utility</text>
<text x="60.3" y="59.4">DDC/CEC_GND</text>
<text x="68.7" y="55.8">SDA</text>
<text x="68.9" y="54.1">SCL</text>
<text x="57.8" y="63">GND0</text>
<text x="57.8" y="64.7">GND4</text>
<text x="64.3" y="63">HOTPLUG</text>
<text x="69.1" y="61.2">+5V</text>
<text x="57.8" y="68.3">GND3</text>
<text x="57.8" y="66.5">GND1</text>
</g>
<g font-size="1.6">
<text x="74.1" y="21">1</text>
<text x="74.1" y="22.7">2</text>
<text x="207.7" y="22.7">1</text>
<text x="262.8" y="22.7">1</text>
<text x="74.1" y="24.5">3</text>
<text x="74.1" y="26.3">4</text>
<text x="74.1" y="28.1">5</text>
<text x="74.1" y="29.8">6</text>
<text x="206.8" y="24.5">10</text>
<text x="207.7" y="26.3">2</text>
<text x="207.7" y="28.1">9</text>
<text x="261.9" y="24.5">10</text>
<text x="262.8" y="26.3">2</text>
<text x="262.8" y="28.1">9</text>
<text x="74.1" y="31.6">7</text>
<text x="74.1" y="33.4">8</text>
<text x="74.1" y="35.2">9</text>
<text x="207.7" y="31.6">4</text>
<text x="207.7" y="35.2">5</text>
<text x="207.7" y="33.4">7</text>
<text x="262.8" y="31.6">4</text>
<text x="262.8" y="35.2">5</text>
<text x="262.8" y="33.4">7</text>
<text x="74.1" y="38.7">10</text>
<text x="74.1" y="40.5">11</text>
<text x="207.7" y="37">6</text>
<text x="262.8" y="37">6</text>
<text x="74.1" y="45.8">13</text>
<text x="74.1" y="42.3">12</text>
<text x="218.3" y="43" transform="rotate(-90 218.3 43)">3</text>
<text x="220.1" y="43" transform="rotate(-90 220.1 43)">8</text>
<text x="273.4" y="43" transform="rotate(-90 273.4 43)">3</text>
<text x="275.2" y="43" transform="rotate(-90 275.2 43)">8</text>
<text x="74.1" y="53">15</text>
<text x="74.1" y="49.4">14</text>
<text x="74.1" y="58.3">17</text>
<text x="74.1" y="54.7">16</text>
<text x="94.8" y="59.8">VCC5V_HDMIRX_PORT</text>
<text x="183.7" y="59.8">VCC5V_HDMIRX_PORT</text>
<text x="53.9" y="61.8">20</text>
<text x="53.9" y="63.6">21</text>
<text x="53.9" y="65.4">22</text>
<text x="74.1" y="61.8">19</text>
<text x="74.1" y="60.1">18</text>
<text x="189.9" y="64.6" transform="rotate(-90 189.9 64.6)">1</text>
<text x="53.9" y="67.2">23</text>
<text x="217.8" y="68.7">VDD_3.3V</text>
<text x="44.4" y="76.1">GND</text>
<text x="81.6" y="77.9">GND</text>
<text x="189.9" y="73.2" transform="rotate(-90 189.9 73.2)">2</text>
<text x="181.9" y="83.2">R0402</text>
<text x="211.2" y="82.3" transform="rotate(-90 211.2 82.3)">1</text>
<text x="213.9" y="81.4">R0402</text>
<text x="96.6" y="90">VCC5V_HDMIRX_PORT</text>
<text x="204.1" y="88.5">3</text>
<text x="214.6" y="88.5">2</text>
<text x="79.7" y="93.9">3</text>
<text x="90.1" y="93.9">2Q20</text>
<text x="64" y="100.8">R0402</text>
<text x="86.7" y="101.7" transform="rotate(-90 86.7 101.7)">1</text>
<text x="90.7" y="97.4">Rds = 41mho@Vgs=-4.5V</text>
<text x="90.7" y="99.6">Id = -5A@Vgs=-4.5V</text>
<text x="90.7" y="101.7">Vds = -20V</text>
<text x="147.2" y="96.6" transform="rotate(-90 147.2 96.6)">2</text>
<text x="101.3" y="106.3">R0402</text>
<text x="147.2" y="105.2" transform="rotate(-90 147.2 105.2)">1</text>
<text x="207.1" y="104.2">VDD_3.3V</text>
<text x="138.3" y="110.8" transform="rotate(-90 138.3 110.8)">2</text>
<text x="171.2" y="113.5">R0402</text>
<text x="138.3" y="119.5" transform="rotate(-90 138.3 119.5)">1</text>
<text x="197" y="116.1" transform="rotate(-90 197 116.1)">1</text>
<text x="213.4" y="117">R0402</text>
<text x="86.7" y="125" transform="rotate(-90 86.7 125)">3</text>
<text x="90.7" y="122.3">R0402</text>
<text x="189.9" y="122.3">3</text>
<text x="200.4" y="122.3">2</text>
<text x="93.7" y="131.2">1</text>
<text x="184" y="129.1">VDD_3.3V</text>
<text x="86.7" y="135.5" transform="rotate(-90 86.7 135.5)">2</text>
<text x="138.3" y="132.1" transform="rotate(-90 138.3 132.1)">2</text>
<text x="189.9" y="135.7" transform="rotate(-90 189.9 135.7)">1</text>
<text x="104.9" y="143.7">R0402</text>
<text x="117.3" y="143.7">R0402</text>
<text x="138.3" y="140.8" transform="rotate(-90 138.3 140.8)">1</text>
<text x="219.6" y="138">VDD_3.3V</text>
<text x="189.9" y="144.4" transform="rotate(-90 189.9 144.4)">2</text>
<text x="69.9" y="155.8">VCC5V_HDMIRX_PORT</text>
<text x="96.7" y="155.8">VDD_1.8V</text>
<text x="181.9" y="152.6">R0402</text>
<text x="211.2" y="151.7" transform="rotate(-90 211.2 151.7)">1</text>
<text x="217.5" y="150.8">R0402</text>
<text x="204.1" y="157.9">3</text>
<text x="214.6" y="157.9">2</text>
<text x="83.6" y="172.1">R0402</text>
<text x="104.9" y="170.3">R0402</text>
<text x="95.7" y="179.2">1</text>
<text x="101" y="176.6" transform="rotate(-90 101 176.6)">3</text>
<text x="101" y="183.5" transform="rotate(-90 101 183.5)">2</text>
<text x="83.6" y="189.9">R0402</text>
<text x="248.8" y="202.4">Size</text>
<text x="255.9" y="202.5">Page Name</text>
<text x="286.8" y="200.4">2309</text>
<text x="286.8" y="198.5">Rev</text>
<text x="248.6" y="207.3">Date: Wednesday, December 06, 2023</text>
<text x="249.3" y="204.8">A3</text>
<text x="256.6" y="204.8">08.HDMI RX</text>
<text x="279.7" y="207.3">Sheet:</text>
<text x="286.8" y="207.5">8 / 17</text>
</g>
<g font-size="1.6" fill="#f00">
<text x="115.9" y="21.7">HDMI_RX_D2P_PORT</text>
<text x="115.9" y="23.5">HDMI_RX_D2N_PORT</text>
<text x="134.4" y="21.7">[2]</text>
<text x="134.6" y="23.5">[2]</text>
<text x="179.9" y="22.6">HDMI_RX_D2P_PORT</text>
<text x="231.5" y="22.6">HDMI_RX_D0P_PORT</text>
<text x="115.9" y="27.1">HDMI_RX_D1P_PORT</text>
<text x="115.9" y="28.8">HDMI_RX_D1N_PORT</text>
<text x="134.4" y="27.1">[2]</text>
<text x="134.6" y="28.8">[2]</text>
<text x="179.9" y="26.1">HDMI_RX_D2N_PORT</text>
<text x="231.5" y="26.1">HDMI_RX_D0N_PORT</text>
<text x="115.9" y="32.4">HDMI_RX_D0P_PORT</text>
<text x="115.9" y="34.2">HDMI_RX_D0N_PORT</text>
<text x="134.4" y="32.4">[2]</text>
<text x="134.6" y="34.2">[2]</text>
<text x="179.9" y="31.5">HDMI_RX_D1P_PORT</text>
<text x="179.9" y="35">HDMI_RX_D1N_PORT</text>
<text x="231.5" y="31.5">HDMI_RX_CLKP_PORT</text>
<text x="231.5" y="35">HDMI_RX_CLKN_PORT</text>
<text x="115.9" y="41.3">HDMI_RX_CLKN_PORT</text>
<text x="115.9" y="39.5">HDMI_RX_CLKP_PORT</text>
<text x="135.5" y="39.5">[2]</text>
<text x="135.7" y="41.3">[2]</text>
<text x="91" y="45.7">HDMI_RX_CEC_PORT</text>
<text x="91" y="52.8">HDMI_RXDDC_SCL_PORT</text>
<text x="91" y="54.6">HDMI_RXDDC_SDA_PORT</text>
<text x="62.6" y="83">HDMI_RX_HPD_PORT</text>
<text x="237" y="89.4">HDMI_RX_SCL_M1</text>
<text x="253.2" y="89.4">[2]</text>
<text x="240" y="123.1">HDMI_RX_SDA_M1</text>
<text x="256.4" y="123.1">[2]</text>
<text x="135.8" y="156.8">HDMIIRX_HPDOUT_H</text>
<text x="154.5" y="156.8">[2]</text>
<text x="239" y="158.6">HDMI_RX_CEC</text>
<text x="252.5" y="158.6">[2]</text>
</g>
<g font-size="1.6" fill="#00f">
<text x="211.6" y="33.2">x4</text>
<text x="266.7" y="33.2">x4</text>
</g>
<g font-size="1.6" fill="#f0f">
<text x="136.2" y="172.8">GPIO1_D5/HDMIIRX_DET_L</text>
<text x="159.3" y="172.8">[2]</text>
</g>
<g font-size="1.2">
<text x="151.1" y="102.5">Vrwm=5V</text>
<text x="151.1" y="104.3">Vbr=5.6min</text>
<text x="151.1" y="106">Ipp=10A</text>
<text x="151.1" y="107.8">20pF</text>
<text x="151.1" y="109.6">ESD=30KV</text>
<text x="151.1" y="111.4">Ppp=85W</text>
<text x="142.2" y="116.7">Vrwm=5V</text>
<text x="142.2" y="118.5">Vbr=5.6min</text>
<text x="142.2" y="120.3">Ipp=10A</text>
<text x="142.2" y="122">20pF</text>
<text x="142.2" y="123.8">ESD=30KV</text>
<text x="142.2" y="125.6">Ppp=85W</text>
<text x="142.2" y="138">Vrwm=5V</text>
<text x="142.2" y="139.8">Vbr=5.6min</text>
<text x="142.2" y="141.6">Ipp=10A</text>
<text x="142.2" y="143.4">20pF</text>
<text x="142.2" y="145.2">ESD=30KV</text>
<text x="142.2" y="146.9">Ppp=85W</text>
<text x="272.6" y="196.4">https://wiki.friendlyelec.com/</text>
<text x="272.6" y="194.6">https://www.friendlyelec.com/</text>
</g>
</svg>
